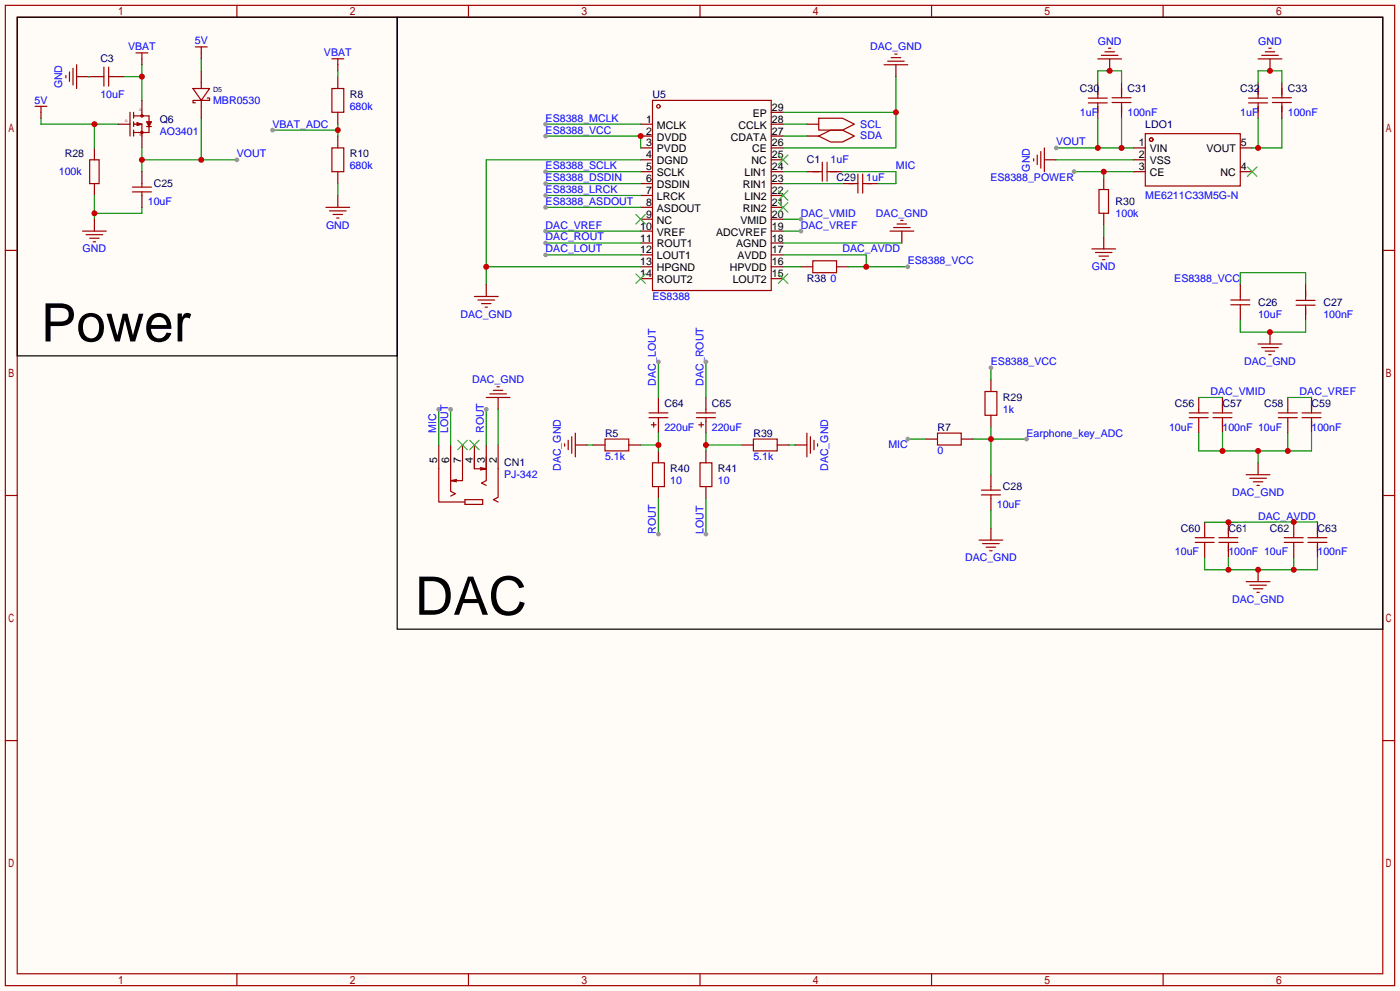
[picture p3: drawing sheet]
<svg xmlns="http://www.w3.org/2000/svg" width="299mm" height="212mm" viewBox="0 0 299 212" stroke-linecap="round" stroke-linejoin="round" font-family="sans-serif">
<path d="M0 0h299.5v211.8h-299.5z" fill="#fffcf7"/>
<g fill="none" stroke="#a10000" stroke-width=".25">
<path d="M1.1 1.1h297.2v209.6h-297.2zM3.7 3.7h292.1v204.5h-292.1zM29.1 11.3h2.5M30.4 11.3v1.3M50.7 1.1v2.6M71 12.6h2.5M72.3 12.6v1.2M100.2 1.1v2.6M149.7 1.1v2.6M199.3 1.1v2.6M248.8 1.1v2.6M19.2 34.2h2v5h-2z"/>
<path d="M27.8 24v5.1M28.6 24.8h3.3v3.5h-3.3M28.6 24v1.3M28.6 26v1.1M28.6 27.8v1.3M28.6 26.5h1.5M29.3 26.3l1.1 .2M29.3 26.3v.5M29.3 26.3l.8 .2M29.3 26.3l.5 .2M30.1 26.5l-.8 .3M30.4 24v.8"/>
<path d="M30.4 26.5v2.6M30.4 26.5l-1.1 .3M31.4 26h1l-.5 1.1zM31.4 27.1h1M31.6 26l.3 .5M31.6 26.3l.3 .2M32.1 26l-.2 .5M32.1 26.3l-.2 .2M175.1 29.1l2.6-1.3h2.5l2.6 1.3-2.6 1.3h-2.5zM1.1 53.5h2.6M235.1 40.5h2v5.1h-2zM295.8 53.5h2.5"/>
<path d="M1.1 105.9h2.6M295.8 105.9h2.5M1.1 158.3h2.6M295.8 158.3h2.5M50.7 208.2v2.5M100.2 208.2v2.5M149.7 208.2v2.5M199.3 208.2v2.5M248.8 208.2v2.5"/>
<circle cx="30.4" cy="28.3" r=".25"/>
<circle cx="30.4" cy="24.8" r=".25"/>
</g>
<path d="M30.4 12.6v1.2M72.3 13.8v1.3M20.2 31.6v2.6M20.2 39.2v2.6M25.3 26.5h2.5M30.4 21.5v2.5M30.4 29.1v2.5M172.6 29.1h2.5M236.1 38v2.5M236.1 45.6v2.5" fill="none" stroke="#870000" stroke-width=".25"/>
<path d="M30.4 34.2h20.3M30.4 31.6v5.1M43.1 25.3v8.9" fill="none" stroke="#008700" stroke-width=".25"/>
<g fill="#c00">
<circle cx="43.1" cy="34.2" r=".63"/>
<circle cx="30.4" cy="34.2" r=".63"/>
</g>
<circle cx="50.7" cy="34.2" r=".51" fill="#999"/>
<path d="M8.8 25.3v1.2h16.5M20.2 26.5v5.1" fill="none" stroke="#008700" stroke-width=".25"/>
<circle cx="20.2" cy="26.5" r=".63" fill="#c00"/>
<path d="M43.1 11.3v1.3M72.3 16.4v2.5M8.8 24v1.3M72.3 24v2.5M72.3 29.1v2.5M72.3 36.7v2.5M72.3 41.8v2.5M126.9 95.1h2.5M134.5 95.1h2.5M158.6 95.1h2.6M166.2 95.1h2.6" fill="none" stroke="#870000" stroke-width=".25"/>
<path d="M41.8 10h2.5M43.1 10v1.3M71 18.9h2.5v5.1h-2.5zM7.5 22.7h2.5M8.8 22.7v1.3M71 31.6h2.5v5.1h-2.5zM69.7 44.3h5.1M70.5 45.1h3.5M71.2 45.8h2.1M72 46.6h.5M129.4 93.9h5.1v2.5h-5.1zM161.2 93.9h5v2.5h-5z" fill="none" stroke="#a10000" stroke-width=".25"/>
<path d="M72.3 15.1v1.3M58.3 27.8h14M72.3 26.5v2.6M72.3 39.2v2.6" fill="none" stroke="#008700" stroke-width=".25"/>
<circle cx="72.3" cy="27.8" r=".63" fill="#c00"/>
<circle cx="58.3" cy="27.8" r=".51" fill="#999"/>
<g fill="none" stroke="#a10000" stroke-width=".25">
<path d="M234.8 18.9v2.1M269.1 18.9v2.1M139.6 21.5h25.4v40.6h-25.4zM173.9 36.7h2M175.9 34.7v4M176.9 36.7h2M176.9 34.7v4M181.5 39.2h2M183.5 37.2v4.1M184.5 39.2h2.1M184.5 37.2v4.1M221.1 33.9v.5"/>
<path d="M221.9 33.1v2.1M222.6 32.4v3.5M223.4 31.6v5.1M232.8 21h4.1M232.8 22h4.1M234.8 22v2M245 28.6h20.3v11.2h-20.3zM267.1 21h4M267.1 22h4M269.1 22v2M173.9 55.8h5v2.5h-5zM233.6 53.2h5"/>
<path d="M234.3 54h3.6M235.1 54.7h2M235.8 55.5h.5M200.5 92.6h5.1v2.5h-5.1z"/>
<circle cx="140.8" cy="22.7" r=".38"/>
<circle cx="246.3" cy="29.8" r=".38"/>
</g>
<g fill="none" stroke="#870000" stroke-width=".25">
<path d="M234.8 17.7v2.5M269.1 17.7v2.5M137 26.5h2.6M137 29.1h2.6M137 31.6h2.6M137 34.2h2.6M137 36.7h2.6M137 39.2h2.6M165 26.5h2.5M165 29.1h2.5M165 31.6h2.5M165 34.2h2.5"/>
<path d="M165 36.7h2.5M165 39.2h2.5M165 24h2.5M172.6 36.7h2.5M177.7 36.7h2.5M180.2 39.2h2.6M185.3 39.2h2.5M223.4 34.2h2.5M234.8 22.8v2.5M242.4 31.6h2.6M242.4 34.2h2.6M242.4 36.7h2.6"/>
<path d="M265.3 31.6h2.5M265.3 36.7h2.5M269.1 22.8v2.5M137 57h2.6M137 41.8h2.6M137 44.3h2.6M137 46.9h2.6M137 49.4h2.6M137 51.9h2.6M137 54.5h2.6M137 59.6h2.6M165 57h2.5"/>
<path d="M165 41.8h2.5M165 44.3h2.5M165 46.9h2.5M165 49.4h2.5M165 51.9h2.5M165 54.5h2.5M165 59.6h2.5M171.3 57h2.6M178.9 57h2.6M236.1 50.7v2.5M198 93.9h2.5M205.6 93.9h2.6"/>
</g>
<g fill="none" stroke="#3c3" stroke-width=".25">
<path d="M166.5 33.1l2 2.1M168.5 33.1l-2 2.1M266.8 35.7l2.1 2M268.9 35.7l-2.1 2M136 45.8l2 2.1M136 58.5l2 2.1M138 45.8l-2 2.1M138 58.5l-2 2.1M166.5 58.5l2 2.1M166.5 43.3l2 2M166.5 40.8l2 2M168.5 58.5l-2 2.1"/>
<path d="M168.5 43.3l-2 2M168.5 40.8l-2 2"/>
</g>
<path d="M225.9 34.2h16.5M229.7 36.7h12.7M236.1 36.7v1.3" fill="none" stroke="#008700" stroke-width=".25"/>
<circle cx="236.1" cy="36.7" r=".63" fill="#c00"/>
<circle cx="229.7" cy="36.7" r=".51" fill="#999"/>
<path d="M269.1 25.3v6.3M274.2 25.3v6.3h-6.4M265.3 60.8v-2.5h14v2.6" fill="none" stroke="#008700" stroke-width=".25"/>
<circle cx="269.1" cy="31.6" r=".63" fill="#c00"/>
<path d="M116.7 44.3h20.3" fill="none" stroke="#008700" stroke-width=".25"/>
<circle cx="116.7" cy="44.3" r=".51" fill="#999"/>
<path d="M116.7 41.8h20.3" fill="none" stroke="#008700" stroke-width=".25"/>
<circle cx="116.7" cy="41.8" r=".51" fill="#999"/>
<path d="M116.7 36.7h20.3" fill="none" stroke="#008700" stroke-width=".25"/>
<circle cx="116.7" cy="36.7" r=".51" fill="#999"/>
<path d="M116.7 39.2h20.3" fill="none" stroke="#008700" stroke-width=".25"/>
<circle cx="116.7" cy="39.2" r=".51" fill="#999"/>
<path d="M116.7 26.5h20.3" fill="none" stroke="#008700" stroke-width=".25"/>
<circle cx="116.7" cy="26.5" r=".51" fill="#999"/>
<path d="M20.2 41.8v5.1M30.4 44.3v1.3h-10.2" fill="none" stroke="#008700" stroke-width=".25"/>
<circle cx="20.2" cy="45.6" r=".63" fill="#c00"/>
<g fill="none" stroke="#870000" stroke-width=".25">
<path d="M16.4 16.4h5.1M24 16.4h2.5M43.1 15.1v2.6M237.4 12.6v2.5M239.9 17.7v2.5M271.7 12.6v2.5M274.2 17.7v2.5M30.4 36.7v2.5M43.1 22.7v2.6M239.9 22.7v2.6M274.2 22.7v2.6M20.2 46.9v2.5"/>
<path d="M30.4 41.8v2.5M265.3 60.8v2.6M265.3 65.9v2.6M279.3 60.9v2.5M279.3 65.9v2.6M256.4 85v2.5M256.4 90v2.6M261.5 84.9v2.5M261.5 90v2.5M275.5 85v2.5M275.5 90v2.6M280.5 84.9v2.5"/>
<path d="M280.5 90v2.5M212 101.5v2.5M212 106.6v2.5M257.7 111.6v2.6M257.7 116.7v2.6M262.8 111.6v2.5M262.8 116.6v2.6M276.7 111.6v2.6M276.7 116.7v2.6M281.8 111.6v2.5M281.8 116.6v2.6"/>
</g>
<g fill="none" stroke="#a10000" stroke-width=".25">
<path d="M14.1 16.1v.5M14.9 15.4v2M15.6 14.6v3.6M16.4 13.8v5.1M21.5 16.4h.7M22.2 14.4v4M23.2 14.4v4M23.2 16.4h.8M41.3 18.9h3.5l-1.7 2.6zM43.1 17.7v1.2M234.8 12.6h5.1M235.6 11.8h3.5"/>
<path d="M236.3 11.1h2.1M237.1 10.3h.5M239.9 18.9v2M269.1 12.6h5.1M269.9 11.8h3.5M270.6 11.1h2.1M271.4 10.3h.5M274.2 18.9v2M30.4 39.2v.8M43.1 21.5v1.2M44.3 21h.5v.5h-3.5v.5h.5M237.9 20.9h4"/>
<path d="M237.9 21.9h4M239.9 21.9v2M272.2 20.9h4M272.2 21.9h4M274.2 21.9v2M17.7 49.4h5M18.4 50.2h3.6M19.2 50.9h2M19.9 51.7h.5M28.3 40h4.1M28.3 41h4.1M30.4 41v.8"/>
<path d="M263.3 64.1h4M263.3 65.2h4M265.3 63.4v.7M265.3 65.2v.7M277.2 65.2h4.1M277.2 64.2h4.1M279.3 62.2v2M279.3 65.2v2.1M254.4 89.3h4M254.4 88.3h4M256.4 87.5v.8M256.4 89.3v.7"/>
<path d="M259.5 89.3h4M259.5 88.3h4M261.5 86.2v2.1M261.5 89.3v2M273.4 89.3h4.1M273.4 88.3h4.1M275.5 87.5v.8M275.5 89.3v.7M278.5 89.3h4.1M278.5 88.3h4.1M280.5 86.2v2.1M280.5 89.3v2"/>
<path d="M209.9 104.8h4.1M209.9 105.8h4.1M212 104v.8M212 105.8v.8M255.7 116h4M255.7 114.9h4M257.7 114.2v.7M257.7 116v.7M260.7 116h4.1M260.7 114.9h4.1M262.8 112.9v2M262.8 116v2"/>
<path d="M274.7 116h4.1M274.7 114.9h4.1M276.7 114.2v.7M276.7 116v.7M279.8 116h4M279.8 114.9h4M281.8 112.9v2M281.8 116v2"/>
</g>
<path d="M18.9 16.4h.1M26.5 16.4h3.9M30.4 13.8v7.7" fill="none" stroke="#008700" stroke-width=".25"/>
<circle cx="30.4" cy="16.4" r=".63" fill="#c00"/>
<path d="M43.1 12.6v2.5M234.8 17.7v-2.6h5.1v2.6" fill="none" stroke="#008700" stroke-width=".25"/>
<circle cx="237.4" cy="15.1" r=".63" fill="#c00"/>
<path d="M269.1 17.7v-2.6h5.1v2.6" fill="none" stroke="#008700" stroke-width=".25"/>
<circle cx="271.7" cy="15.1" r=".63" fill="#c00"/>
<path d="M138.8 89.3h4.1M138.8 88.3h4.1M139.3 90.8h1M139.8 90.3v1M140.8 87.5v.8M140.8 89.3v.7M149 89.3h4M149 88.3h4M149.5 90.8h1M150 90.3v1M151 87.5v.8M151 89.3v.7" fill="none" stroke="#a10000" stroke-width=".25"/>
<path d="M140.8 85v2.5M140.8 90v2.6M151 85v2.5M151 90v2.6" fill="none" stroke="#870000" stroke-width=".25"/>
<path d="M225.9 31.6h16.5M234.8 25.3v6.3M239.9 25.3v6.3M236.1 48.1v2.6" fill="none" stroke="#008700" stroke-width=".25"/>
<g fill="#c00">
<circle cx="239.9" cy="31.6" r=".63"/>
<circle cx="234.8" cy="31.6" r=".63"/>
</g>
<circle cx="225.9" cy="31.6" r=".51" fill="#999"/>
<path d="M116.7 29.1h20.3v2.5" fill="none" stroke="#008700" stroke-width=".25"/>
<circle cx="137" cy="29.1" r=".63" fill="#c00"/>
<circle cx="116.7" cy="29.1" r=".51" fill="#999"/>
<path d="M137 34.2h-33v26.6M104 57h33M265.3 68.5v2.5h14v-2.5" fill="none" stroke="#008700" stroke-width=".25"/>
<circle cx="104" cy="57" r=".63" fill="#c00"/>
<path d="M271.7 71v2.5" fill="none" stroke="#870000" stroke-width=".25"/>
<circle cx="271.7" cy="71" r=".63" fill="#c00"/>
<g fill="none" stroke="#a10000" stroke-width=".25">
<path d="M189.1 13.8h5.1M189.9 13.1h3.5M190.6 12.3h2.1M191.4 11.6h.5M190.4 49.4h5.1M191.1 48.6h3.6M191.9 47.9h2M192.7 47.1h.5M101.5 63.4h5.1M102.2 64.1h3.6M103 64.9h2M103.8 65.7h.5"/>
<path d="M269.1 73.5h5.1M269.9 74.3h3.5M270.6 75.1h2.1M271.4 75.8h.5M104 85h5.1M104.8 84.2h3.5M105.5 83.4h2.1M106.3 82.7h.5M120.8 94.9v.5M121.5 94.1v2M122.3 93.3v3.6M123.1 92.6v5.1"/>
<path d="M172.6 92.6v5.1M173.4 93.3v3.6M174.1 94.1v2M174.9 94.9v.5M209.4 115.4h5.1M210.2 116.2h3.5M210.9 117h2.1M211.7 117.7h.5M266.6 101.5h5.1M267.3 102.2h3.6M268.1 103h2M268.9 103.8h.5"/>
<path d="M266.6 124.3h5.1M267.3 125.1h3.6M268.1 125.9h2M268.9 126.6h.5"/>
</g>
<path d="M191.6 13.8v2.6M192.9 49.4v2.5M104 60.8v2.6M106.6 85v2.5M123.1 95.1h2.5M170.1 95.1h2.5M269.1 98.9v2.6M212 112.9v2.5M269.1 121.8v2.5" fill="none" stroke="#870000" stroke-width=".25"/>
<path d="M191.6 16.4v15.2h-24.1M167.5 24h24.1" fill="none" stroke="#008700" stroke-width=".25"/>
<circle cx="191.6" cy="24" r=".63" fill="#c00"/>
<path d="M210.7 83.7h2.5v5.1h-2.5z" fill="none" stroke="#a10000" stroke-width=".25"/>
<path d="M212 81.2v2.5M212 88.8v2.5" fill="none" stroke="#870000" stroke-width=".25"/>
<path d="M212 78.6v2.6" fill="none" stroke="#008700" stroke-width=".25"/>
<circle cx="212" cy="78.6" r=".51" fill="#999"/>
<path d="M167.5 39.2h12.7M167.5 36.7h5.1M180.2 36.7h11.4v2.5h-3.8M208.2 93.9h11.4M212 91.3v10.2M212 109.1v3.8" fill="none" stroke="#008700" stroke-width=".25"/>
<path d="M93.9 95.1v5.1M96.4 95.1v5.1M98.9 95.1v5.1M101.5 95.1v5.1M104 95.1v5.1M106.6 95.1v5.1" fill="none" stroke="#870000" stroke-width=".25"/>
<path d="M101.5 97.7v2.5h2.5l-1.3 .3M102.7 99.9l1.3 .3M104 97.7v5l-1 .6 1 .5M93.9 100.2v7.1h5.5M96.4 100.2v4.8l1 .5-1 .5M96.4 102.7l1.3 .3M98.9 100.2v2.5h-2.5l1.3-.2M99.4 106.8h3.9v1h-3.9zM106.6 100.2v6.1l-1.1 .5 1.1 .5" fill="none" stroke="#a10000" stroke-width=".25"/>
<path d="M97.9 94.1l2 2M99.9 94.1l-2 2M100.5 94.1l2 2M102.5 94.1l-2 2" fill="none" stroke="#3c3" stroke-width=".25"/>
<circle cx="212" cy="93.9" r=".63" fill="#c00"/>
<circle cx="219.6" cy="93.9" r=".51" fill="#999"/>
<path d="M93.9 87.5v7.6M106.6 87.5v7.6" fill="none" stroke="#008700" stroke-width=".25"/>
<circle cx="93.9" cy="87.5" r=".51" fill="#999"/>
<path d="M167.5 57h3.8M167.5 54.5h17.8v2.5M181.5 57h12.7" fill="none" stroke="#008700" stroke-width=".25"/>
<circle cx="185.3" cy="57" r=".63" fill="#c00"/>
<circle cx="194.2" cy="57" r=".51" fill="#999"/>
<path d="M261.5 92.5v3.9M269.1 96.4v2.5M275.5 92.6v3.8M280.5 92.5v3.9h-24.1v-3.8" fill="none" stroke="#008700" stroke-width=".25"/>
<g fill="#c00">
<circle cx="275.5" cy="96.4" r=".63"/>
<circle cx="269.1" cy="96.4" r=".63"/>
<circle cx="261.5" cy="96.4" r=".63"/>
</g>
<path d="M167.5 49.4h3.8M256.4 85h5.1M275.5 85h5" fill="none" stroke="#008700" stroke-width=".25"/>
<path d="M172.6 26.5h2.5" fill="none" stroke="#870000" stroke-width=".25"/>
<path d="M175.1 25.3h5.1l2.6 1.2-2.6 1.3h-5.1z" fill="none" stroke="#a10000" stroke-width=".25"/>
<circle cx="171.3" cy="49.4" r=".51" fill="#999"/>
<path d="M167.5 46.9h3.8" fill="none" stroke="#008700" stroke-width=".25"/>
<circle cx="171.3" cy="46.9" r=".51" fill="#999"/>
<path d="M167.5 51.9h25.4M281.8 111.6h-24.1" fill="none" stroke="#008700" stroke-width=".25"/>
<g fill="#c00">
<circle cx="262.8" cy="111.6" r=".63"/>
<circle cx="276.7" cy="111.6" r=".63"/>
</g>
<path d="M262.8 119.2v2.6M276.7 119.3v2.5M281.8 119.2v2.6h-24.1v-2.5" fill="none" stroke="#008700" stroke-width=".25"/>
<g fill="#c00">
<circle cx="276.7" cy="121.8" r=".63"/>
<circle cx="269.1" cy="121.8" r=".63"/>
<circle cx="262.8" cy="121.8" r=".63"/>
</g>
<path d="M116.7 51.9h20.3" fill="none" stroke="#008700" stroke-width=".25"/>
<circle cx="116.7" cy="51.9" r=".51" fill="#999"/>
<path d="M116.7 54.5h20.3" fill="none" stroke="#008700" stroke-width=".25"/>
<circle cx="116.7" cy="54.5" r=".51" fill="#999"/>
<path d="M140.8 77.3v7.7" fill="none" stroke="#008700" stroke-width=".25"/>
<circle cx="140.8" cy="77.3" r=".51" fill="#999"/>
<path d="M151 77.3v7.7" fill="none" stroke="#008700" stroke-width=".25"/>
<circle cx="151" cy="77.3" r=".51" fill="#999"/>
<path d="M104 87.5v7.6" fill="none" stroke="#008700" stroke-width=".25"/>
<circle cx="104" cy="87.5" r=".51" fill="#999"/>
<path d="M96.4 87.5v7.6" fill="none" stroke="#008700" stroke-width=".25"/>
<circle cx="96.4" cy="87.5" r=".51" fill="#999"/>
<path d="M139.6 98.9h2.5v5.1h-2.5z" fill="none" stroke="#a10000" stroke-width=".25"/>
<path d="M140.8 96.4v2.5M140.8 104v2.6" fill="none" stroke="#870000" stroke-width=".25"/>
<path d="M137 95.1h3.8M140.8 92.6v3.8" fill="none" stroke="#008700" stroke-width=".25"/>
<circle cx="140.8" cy="95.1" r=".63" fill="#c00"/>
<path d="M149.7 98.9h2.6v5.1h-2.6z" fill="none" stroke="#a10000" stroke-width=".25"/>
<path d="M151 96.4v2.5M151 104v2.6" fill="none" stroke="#870000" stroke-width=".25"/>
<path d="M151 92.6v3.8M151 95.1h7.6" fill="none" stroke="#008700" stroke-width=".25"/>
<circle cx="151" cy="95.1" r=".63" fill="#c00"/>
<path d="M151 106.6v7.6" fill="none" stroke="#008700" stroke-width=".25"/>
<circle cx="151" cy="114.2" r=".51" fill="#999"/>
<path d="M140.8 106.6v7.6" fill="none" stroke="#008700" stroke-width=".25"/>
<circle cx="140.8" cy="114.2" r=".51" fill="#999"/>
<path d="M125.6 95.1h1.3M168.8 95.1h1.3M194.2 93.9h3.8" fill="none" stroke="#008700" stroke-width=".25"/>
<path d="M3.7 3.7h81.3v72.4h-81.3zM85 3.7h210.8v130.8h-210.8z" fill="none" stroke="#000" stroke-width=".25"/>
<circle cx="194.2" cy="93.9" r=".51" fill="#999"/>
<path d="M116.7 49.4h20.3" fill="none" stroke="#008700" stroke-width=".25"/>
<circle cx="116.7" cy="49.4" r=".51" fill="#999"/>
<path d="M167.5 29.1h5.1M167.5 26.5h5.1" fill="none" stroke="#008700" stroke-width=".25"/>
<g font-size="11.3">
<text x="8.8" y="73">Power</text>
<text x="88.8" y="131.4">DAC</text>
</g>
<g font-size="2.3" fill="#00f">
<text x="27.4" y="10.8">VBAT</text>
<text x="41.7" y="9.5">5V</text>
<text x="186.1" y="10.8">DAC_GND</text>
<text x="234.8" y="9.5">GND</text>
<text x="269.1" y="9.5">GND</text>
<text x="69.3" y="12">VBAT</text>
<text x="7.4" y="22.2">5V</text>
<text x="13.3" y="18.9" transform="rotate(-90 13.3 18.9)">GND</text>
<text x="21.5" y="20.9">10uF</text>
<text x="45.6" y="22.2">MBR0530</text>
<text x="74.8" y="23.5">680k</text>
<text x="34.2" y="28.8">AO3401</text>
<text x="58.3" y="27.3">VBAT_ADC</text>
<text x="116.7" y="26">ES8388_MCLK</text>
<text x="116.7" y="28.5">ES8388_VCC</text>
<text x="184" y="29.8">SDA</text>
<text x="184" y="27.3">SCL</text>
<text x="231" y="24.8">1uF</text>
<text x="241.2" y="24.7">100nF</text>
<text x="265.3" y="24.8">1uF</text>
<text x="275.5" y="24.7">100nF</text>
<text x="50.7" y="33.6">VOUT</text>
<text x="177.7" y="34.9">1uF</text>
<text x="225.9" y="31.1">VOUT</text>
<text x="12.6" y="37.4">100k</text>
<text x="74.8" y="36.2">680k</text>
<text x="116.7" y="41.2">ES8388_LRCK</text>
<text x="116.7" y="36.2">ES8388_SCLK</text>
<text x="116.7" y="38.7">ES8388_DSDIN</text>
<text x="185.3" y="38.7">1uF</text>
<text x="191.6" y="36.2">MIC</text>
<text x="211.8" y="38.7">ES8388_POWER</text>
<text x="220.3" y="36.7" transform="rotate(-90 220.3 36.7)">GND</text>
<text x="31.6" y="43.8">10uF</text>
<text x="116.7" y="43.8">ES8388_ASDOUT</text>
<text x="171.3" y="46.3">DAC_VMID</text>
<text x="187.4" y="46.3">DAC_GND</text>
<text x="238.6" y="46.3">100k</text>
<text x="245" y="42.5">ME6211C33M5G-N</text>
<text x="17.7" y="53.9">GND</text>
<text x="69.7" y="48.9">GND</text>
<text x="116.7" y="51.4">DAC_ROUT</text>
<text x="116.7" y="53.9">DAC_LOUT</text>
<text x="116.7" y="48.9">DAC_VREF</text>
<text x="171.3" y="48.9">DAC_VREF</text>
<text x="180.2" y="53.9">DAC_AVDD</text>
<text x="194.2" y="56.5">ES8388_VCC</text>
<text x="233.6" y="57.7">GND</text>
<text x="139.6" y="64.1">ES8388</text>
<text x="177.7" y="60.3">0</text>
<text x="251.2" y="60.3">ES8388_VCC</text>
<text x="98.5" y="67.9">DAC_GND</text>
<text x="269.1" y="67.9">10uF</text>
<text x="283.1" y="67.9">100nF</text>
<text x="101" y="81.9">DAC_GND</text>
<text x="140.3" y="82.4" transform="rotate(-90 140.3 82.4)">DAC_LOUT</text>
<text x="150.5" y="82.4" transform="rotate(-90 150.5 82.4)">DAC_ROUT</text>
<text x="212" y="78.1">ES8388_VCC</text>
<text x="266.1" y="78.1">DAC_GND</text>
<text x="214.5" y="88.2">1k</text>
<text x="259" y="84.4">DAC_VMID</text>
<text x="278" y="84.4">DAC_VREF</text>
<text x="93.3" y="92.6" transform="rotate(-90 93.3 92.6)">MIC</text>
<text x="95.8" y="92.6" transform="rotate(-90 95.8 92.6)">LOUT</text>
<text x="103.5" y="92.6" transform="rotate(-90 103.5 92.6)">ROUT</text>
<text x="142.1" y="92">220uF</text>
<text x="152.3" y="92">220uF</text>
<text x="190" y="95.8">MIC</text>
<text x="219.6" y="93.3">Earphone_key_ADC</text>
<text x="250.1" y="92">10uF</text>
<text x="261.5" y="92">100nF 10uF</text>
<text x="280.5" y="92">100nF</text>
<text x="120" y="100.7" transform="rotate(-90 120 100.7)">DAC_GND</text>
<text x="129.4" y="98.4">5.1k</text>
<text x="161.2" y="98.4">5.1k</text>
<text x="177.1" y="100.7" transform="rotate(-90 177.1 100.7)">DAC_GND</text>
<text x="200.5" y="97.1">0</text>
<text x="107.8" y="102.2">PJ-342</text>
<text x="143.4" y="103.5">10</text>
<text x="153.5" y="103.5">10</text>
<text x="263.6" y="106">DAC_GND</text>
<text x="213.2" y="108.5">10uF</text>
<text x="269.1" y="111.1">DAC_AVDD</text>
<text x="140.3" y="114.2" transform="rotate(-90 140.3 114.2)">ROUT</text>
<text x="150.5" y="114.2" transform="rotate(-90 150.5 114.2)">LOUT</text>
<text x="206.4" y="120">DAC_GND</text>
<text x="251.3" y="118.7">10uF</text>
<text x="262.8" y="118.7">100nF 10uF</text>
<text x="281.8" y="118.7">100nF</text>
<text x="263.6" y="128.9">DAC_GND</text>
</g>
<g font-size="2.3" fill="#000080">
<text x="21.5" y="13.3">C3</text>
<text x="74.8" y="20.9">R8</text>
<text x="139.6" y="20.9">U5</text>
<text x="231" y="19.7">C30</text>
<text x="241.2" y="19.6">C31</text>
<text x="265.3" y="19.7">C32</text>
<text x="275.5" y="19.6">C33</text>
<text x="34.2" y="26.2">Q6</text>
<text x="245" y="27.3">LDO1</text>
<text x="13.8" y="33.6">R28</text>
<text x="74.8" y="33.6">R10</text>
<text x="172.6" y="34.9">C1</text>
<text x="32.9" y="40">C25</text>
<text x="178.9" y="38.7">C29</text>
<text x="238.6" y="43.8">R30</text>
<text x="172.6" y="60.3">R38</text>
<text x="269.1" y="65.4">C26</text>
<text x="283.1" y="65.4">C27</text>
<text x="142.1" y="87">C64</text>
<text x="152.3" y="87">C65</text>
<text x="214.5" y="85.7">R29</text>
<text x="251.3" y="87">C56</text>
<text x="261.5" y="87">C57</text>
<text x="270.4" y="87">C58</text>
<text x="280.5" y="87">C59</text>
<text x="129.4" y="93.3">R5</text>
<text x="161.2" y="93.3">R39</text>
<text x="200.5" y="92">R7</text>
<text x="107.8" y="99.7">CN1</text>
<text x="143.4" y="100.9">R40</text>
<text x="153.5" y="100.9">R41</text>
<text x="214.5" y="104.7">C28</text>
<text x="252.6" y="113.6">C60</text>
<text x="262.8" y="113.6">C61</text>
<text x="271.7" y="113.6">C62</text>
<text x="281.8" y="113.6">C63</text>
</g>
<g font-size="2.3">
<text x="165.1" y="23.7">29</text>
<text x="138.2" y="26.2">1</text>
<text x="138.2" y="28.8">2</text>
<text x="140.5" y="27.5">MCLK</text>
<text x="158" y="27.5">CCLK</text>
<text x="161" y="25">EP</text>
<text x="165.1" y="28.8">27</text>
<text x="165.1" y="26.2">28</text>
<text x="138.2" y="31.3">3</text>
<text x="138.2" y="33.9">4</text>
<text x="140.5" y="30">DVDD</text>
<text x="140.5" y="32.6">PVDD</text>
<text x="140.5" y="35.1">DGND</text>
<text x="156.3" y="30">CDATA</text>
<text x="160.8" y="35.1">NC</text>
<text x="160.9" y="32.6">CE</text>
<text x="165.1" y="33.9">25</text>
<text x="165.1" y="31.3">26</text>
<text x="243.6" y="31.3">1</text>
<text x="243.6" y="33.9">2</text>
<text x="245.9" y="32.6">VIN</text>
<text x="245.9" y="35.1">VSS</text>
<text x="258.1" y="32.6">VOUT</text>
<text x="265.4" y="31.3">5</text>
<text x="138.2" y="36.4">5</text>
<text x="138.2" y="38.9">6</text>
<text x="138.2" y="41.5">7</text>
<text x="140.5" y="37.7">SCLK</text>
<text x="140.5" y="40.2">DSDIN</text>
<text x="158.9" y="40.2">RIN1</text>
<text x="159.2" y="37.7">LIN1</text>
<text x="165.1" y="41.5">22</text>
<text x="165.1" y="38.9">23</text>
<text x="165.1" y="36.4">24</text>
<text x="243.6" y="36.4">3</text>
<text x="245.9" y="37.7">CE</text>
<text x="261.1" y="37.7">NC</text>
<text x="265.4" y="36.4">4</text>
<text x="138.2" y="44">8</text>
<text x="138.2" y="46.6">9</text>
<text x="140.5" y="42.7">LRCK</text>
<text x="140.5" y="45.3">ASDOUT</text>
<text x="140.5" y="47.8">NC</text>
<text x="158.4" y="47.8">VMID</text>
<text x="158.9" y="45.3">RIN2</text>
<text x="159.2" y="42.7">LIN2</text>
<text x="165.1" y="46.6">20</text>
<text x="165.1" y="44">21</text>
<text x="136.9" y="49.1">10</text>
<text x="136.9" y="51.6">11</text>
<text x="140.5" y="50.4">VREF</text>
<text x="140.5" y="52.9">ROUT1</text>
<text x="153.2" y="50.4">ADCVREF</text>
<text x="157.5" y="52.9">AGND</text>
<text x="165.1" y="51.6">18</text>
<text x="165.1" y="49.1">19</text>
<text x="136.9" y="54.2">12</text>
<text x="136.9" y="56.7">13</text>
<text x="136.9" y="59.3">14</text>
<text x="140.5" y="55.4">LOUT1</text>
<text x="140.5" y="58">HPGND</text>
<text x="156.1" y="58">HPVDD</text>
<text x="157.7" y="55.4">AVDD</text>
<text x="165.1" y="59.3">15</text>
<text x="165.1" y="56.7">16</text>
<text x="165.1" y="54.2">17</text>
<text x="140.5" y="60.5">ROUT2</text>
<text x="156.7" y="60.5">LOUT2</text>
<text x="93.5" y="98.9" transform="rotate(-90 93.5 98.9)">5</text>
<text x="96.1" y="98.9" transform="rotate(-90 96.1 98.9)">6</text>
<text x="98.6" y="98.9" transform="rotate(-90 98.6 98.9)">7</text>
<text x="101.2" y="98.9" transform="rotate(-90 101.2 98.9)">4</text>
<text x="103.7" y="98.9" transform="rotate(-90 103.7 98.9)">3</text>
<text x="106.2" y="98.9" transform="rotate(-90 106.2 98.9)">2</text>
</g>
<text font-size="1.5" fill="#000080" x="45.6" y="19.6">D5</text>
<g font-size=".7" fill="#a00000">
<text x="29.8" y="23.8">D</text>
<text x="26.8" y="26.1">G</text>
<text x="29.8" y="29.2">S</text>
</g>
</svg>
